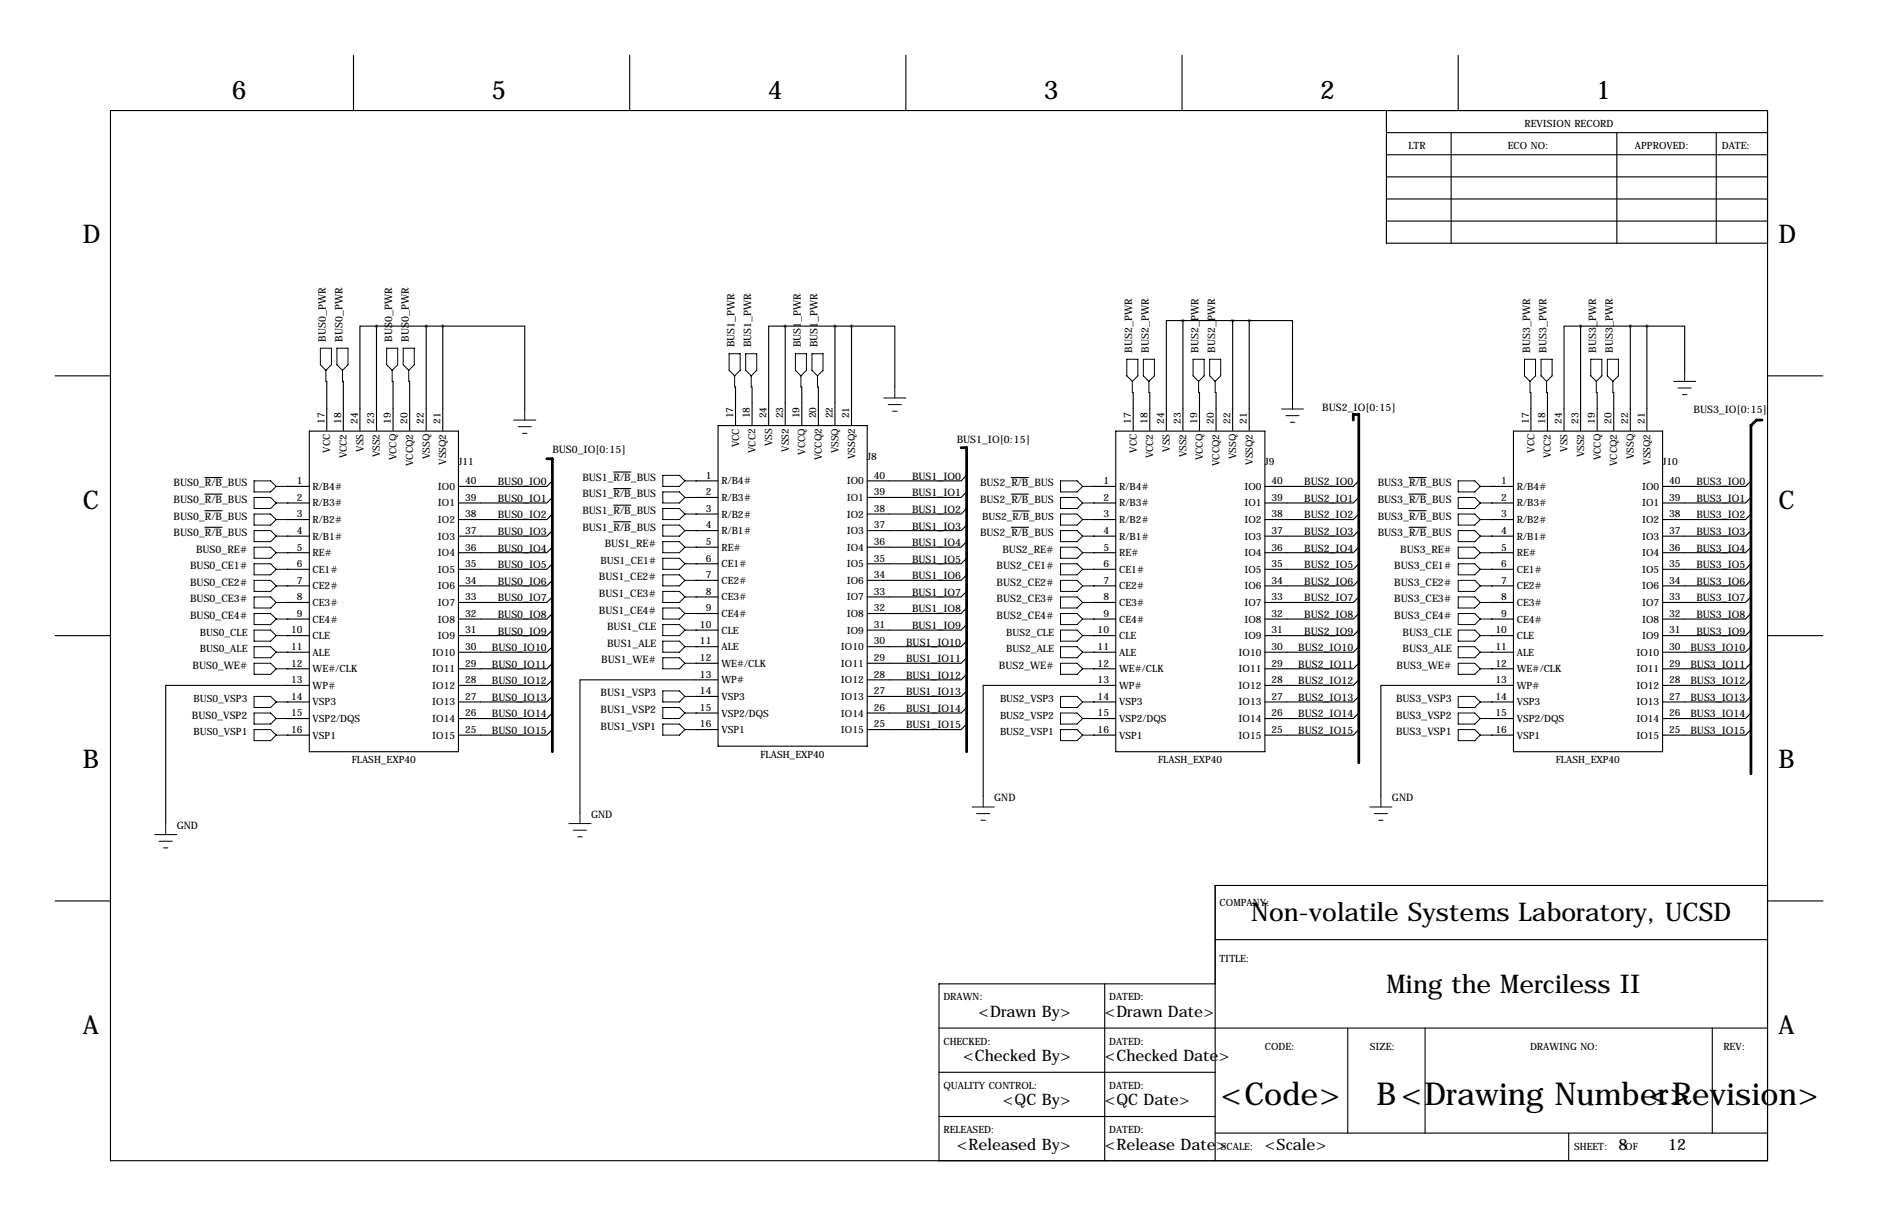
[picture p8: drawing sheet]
<svg xmlns="http://www.w3.org/2000/svg" width="432mm" height="279mm" viewBox="0 0 432 279" stroke-linecap="round" stroke-linejoin="round" font-family="sans-serif">
<g fill="none" stroke="#000" stroke-width=".25">
<path d="M81.3 12.7v12.7M144.8 12.7v12.7M208.3 12.7v12.7M271.8 12.7v12.7M335.3 12.7v12.7M25.4 25.4h381v241.3h-381zM318.8 30.5h87.6M318.8 35.6h87.6M318.8 25.4v30.5h87.6M333.7 30.5v25.4M371.8 30.5v25.4M394.6 30.5v25.4"/>
<path d="M318.8 45.7h87.6M318.8 50.8h87.6M318.8 40.6h87.6M86.6 74.9h-3.8v24M86.6 74.9v24M86.6 74.9h15.2M98 74.9v24M101.8 74.9v24M101.8 74.9h18.8v19.1M180.5 74.9h-3.8v22.7M180.5 74.9v22.7M180.5 74.9h15.3"/>
<path d="M192 74.9v22.7M195.8 74.9v22.7M195.8 74.9h9.9v14M272 73.7h-3.8v25.2M272 73.7v25.2M272 73.7h15.2M283.4 73.7v25.2M287.2 73.7v25.2M287.2 73.7h10v17.7M363.4 74.9h-3.8v24M363.4 74.9v24M363.4 74.9h15.3"/>
<path d="M374.9 74.9v24M378.7 74.9v24M378.7 74.9h8.6v10.2M12.7 86.4h12.7M71.1 99.1h34.3v73.6h-34.3zM74.9 87.6h.2v11.3M78.7 87.6h.2v11.3M90.2 87.6h.2v11.3M94 87.6h.2v11.3M165.1 97.8h34.3v73.6h-34.3zM168.9 88.9h.2v8.7M172.7 88.9h.2v8.7"/>
<path d="M184.1 88.9h.3v8.7M188 88.9h.2v8.7M256.5 99.1h34.3v73.6h-34.3zM260.3 90.2h.3v8.7M264.2 90.2h.2v8.7M275.6 90.2h.2v8.7M279.4 90.2h.2v8.7M348 99.1h34.3v73.6h-34.3zM351.8 90.2h.2v8.7M355.6 90.2h.2v8.7M367 90.2h.2v8.7M370.8 90.2h.2v8.7"/>
<path d="M406.4 86.4h12.7M47.1 109.7h4M47.1 113.5h4M47.1 117.3h4M66 111.8h.1M66 115.6h.1M66 119.4h.1M66 111.8h5.1M66 115.6h5.1M66 119.4h5.1M127 110.5l-1.3 1.3h-20.3M127 114.3l-1.3 1.3h-20.3"/>
<path d="M127 118.1l-1.3 1.3h-20.3M141.1 108.5h3.9M141.1 112.3h3.9M141.1 116.1h3.9M141.1 119.9h3.9M160 110.5h.1M160 114.3h.1M160 118.1h.1M160 110.5h5.1M160 114.3h5.1M160 118.1h5.1M222.2 109.2l-1.2 1.3h-21.6"/>
<path d="M222.2 113l-1.2 1.3h-21.6M222.2 116.8l-1.2 1.3h-21.6M232.5 109.7h4M232.5 113.5h4M232.8 117.4h3.8M251.5 111.8h.1M251.5 115.6h.1M251.5 119.4h.1M251.5 111.8h5M251.5 115.6h5M251.5 119.4h5M312.4 110.5l-1.3 1.3h-20.3"/>
<path d="M312.4 114.3l-1.3 1.3h-20.3M312.4 118.1l-1.3 1.3h-20.3M324 109.7h3.9M324 113.5h3.9M324 117.3h3.9M342.9 111.8h.1M342.9 115.6h.1M342.9 119.4h.1M342.9 111.8h5.1M342.9 115.6h5.1M342.9 119.4h5.1M402.6 110.5l-1.3 1.3h-19"/>
<path d="M402.6 114.3l-1.3 1.3h-19M402.6 118.1l-1.3 1.3h-19M47.1 121.2h4M66 123.2h.1M66 127h.1M66 130.8h.1M66 134.6h.1M66 138.4h.1M66 123.2h5.1M66 127h5.1M66 130.8h5.1M66 134.6h5.1"/>
<path d="M66 138.4h5.1M127 121.9l-1.3 1.3h-20.3M127 125.7l-1.3 1.3h-20.3M127 129.5l-1.3 1.3h-20.3M127 133.3l-1.3 1.3h-20.3M127 137.2l-1.3 1.2h-20.3M160 121.9h.1M160 125.7h.1M160 129.5h.1M160 133.3h.1M160 137.2h.1M160 121.9h5.1"/>
<path d="M160 125.7h5.1M160 129.5h5.1M160 133.3h5.1M160 137.2h5.1M222.2 120.7l-1.2 1.2h-21.6M222.2 124.5l-1.2 1.2h-21.6M222.2 128.3l-1.2 1.2h-21.6M222.2 132.1l-1.2 1.2h-21.6M222.2 135.9l-1.2 1.3h-21.6M222.2 139.7l-1.2 1.3h-21.6M232.5 121.2h4M251.5 123.2h.1"/>
<path d="M251.5 127h.1M251.5 130.8h.1M251.5 134.6h.1M251.5 138.4h.1M251.5 123.2h5M251.5 127h5M251.5 130.8h5M251.5 134.6h5M251.5 138.4h5M312.4 121.9l-1.3 1.3h-20.3M312.4 125.7l-1.3 1.3h-20.3M312.4 129.5l-1.3 1.3h-20.3"/>
<path d="M312.4 133.3l-1.3 1.3h-20.3M312.4 137.2l-1.3 1.2h-20.3M324 121.2h3.9M342.9 123.2h.1M342.9 127h.1M342.9 130.8h.1M342.9 134.6h.1M342.9 138.4h.1M342.9 123.2h5.1M342.9 127h5.1M342.9 130.8h5.1M342.9 134.6h5.1"/>
<path d="M342.9 138.4h5.1M402.6 121.9l-1.3 1.3h-19M402.6 125.7l-1.3 1.3h-19M402.6 129.5l-1.3 1.3h-19M402.6 133.3l-1.3 1.3h-19M402.6 137.2l-1.3 1.2h-19M12.7 146h12.7M66 142.2h.1M66 146h.1M66 149.9h.1M66 153.7h.1M66 146h5.1"/>
<path d="M66 142.2h5.1M66 149.9h5.1M66 153.7h5.1M71.1 157.5h-33v31.7M127 141l-1.3 1.2h-20.3M127 144.8l-1.3 1.2h-20.3M127 148.6l-1.3 1.3h-20.3M127 152.4l-1.3 1.3h-20.3M127 156.2l-1.3 1.3h-20.3M160 141h.1M160 144.8h.1M160 148.6h.1"/>
<path d="M160 152.4h.1M160 141h5.1M160 144.8h5.1M160 148.6h5.1M160 152.4h5.1M165.1 156.2h-31.8v30.5M222.2 143.5l-1.2 1.3h-21.6M222.2 147.3l-1.2 1.3h-21.6M222.2 151.1l-1.2 1.3h-21.6M222.2 154.9l-1.2 1.3h-21.6M222.2 158.8l-1.2 1.2h-21.6M251.5 142.2h.1"/>
<path d="M251.5 146h.1M251.5 149.9h.1M251.5 153.7h.1M251.5 146h5M251.5 142.2h5M251.5 149.9h5M251.5 153.7h5M256.5 157.5h-30.4v25.4M312.4 141l-1.3 1.2h-20.3M312.4 144.8l-1.3 1.2h-20.3M312.4 148.6l-1.3 1.3h-20.3M312.4 152.4l-1.3 1.3h-20.3"/>
<path d="M312.4 156.2l-1.3 1.3h-20.3M342.9 142.2h.1M342.9 146h.1M342.9 149.9h.1M342.9 153.7h.1M342.9 146h5.1M342.9 142.2h5.1M342.9 149.9h5.1M342.9 153.7h5.1M348 157.5h-30.5v25.4M402.6 141l-1.3 1.2h-19M402.6 144.8l-1.3 1.2h-19"/>
<path d="M402.6 148.6l-1.3 1.3h-19M402.6 152.4l-1.3 1.3h-19M402.6 156.2l-1.3 1.3h-19M406.4 146h12.7M66 161.3h.1M66 165.1h.1M66 168.9h.1M66 161.3h5.1M66 165.1h5.1M66 168.9h5.1M127 160l-1.3 1.3h-20.3M127 163.8l-1.3 1.3h-20.3"/>
<path d="M127 167.6l-1.3 1.3h-20.3M160 160h.1M160 163.8h.1M160 167.6h.1M160 160h5.1M160 163.8h5.1M160 167.6h5.1M222.2 162.6l-1.2 1.2h-21.6M222.2 166.4l-1.2 1.2h-21.6M251.5 161.3h.1M251.5 165.1h.1M251.5 168.9h.1"/>
<path d="M251.5 161.3h5M251.5 165.1h5M251.5 168.9h5M312.4 160l-1.3 1.3h-20.3M312.4 163.8l-1.3 1.3h-20.3M312.4 167.6l-1.3 1.3h-20.3M342.9 161.3h.1M342.9 165.1h.1M342.9 168.9h.1M342.9 161.3h5.1M342.9 165.1h5.1M342.9 168.9h5.1"/>
<path d="M402.6 160l-1.3 1.3h-19M402.6 163.8l-1.3 1.3h-19M402.6 167.6l-1.3 1.3h-19M12.7 207h12.7M279.4 215.9h127M406.4 203.5h-127v63.2M406.5 207h12.7M215.9 236.2h190.5M254 226.1v40.6M279.4 226.1h-63.5v40.6M309.9 236.2v24.1M327.7 236.2v24.1"/>
<path d="M393.7 236.2v24.1M215.9 246.4h63.5M215.9 256.5h63.5M279.4 260.3h127M360.7 260.3v6.4"/>
</g>
<g fill="none" stroke="#000" stroke-width=".23">
<path d="M73.7 80h2.5v3.8l-1.3 1.3-1.2-1.3zM74.9 85.1v2.5M77.5 80h2.5v3.8l-1.3 1.3-1.2-1.3zM78.7 85.1v2.5M88.9 80h2.5v3.8l-1.2 1.3-1.3-1.3zM90.2 85.1v2.5M92.7 80h2.5v3.8l-1.2 1.3-1.3-1.3zM94 85.1v2.5M118.1 96.5h5.1M119.1 98h3.1M120.1 99.6h1.1M120.6 94v2.5"/>
<path d="M167.6 81.3h2.6v3.8l-1.3 1.3-1.3-1.3zM168.9 86.4v2.5M171.4 81.3h2.6v3.8l-1.3 1.3-1.3-1.3zM172.7 86.4v2.5M182.9 81.3h2.5v3.8l-1.3 1.3-1.2-1.3zM184.1 86.4v2.5M186.7 81.3h2.5v3.8l-1.2 1.3-1.3-1.3zM188 86.4v2.5M203.2 91.4h5.1M204.2 93h3.1M205.2 94.5h1M205.7 88.9v2.5"/>
<path d="M259.1 82.5h2.5v3.9l-1.3 1.2-1.2-1.2zM260.3 87.6v2.6M262.9 82.5h2.5v3.9l-1.2 1.2-1.3-1.2zM264.2 87.6v2.6M274.3 82.5h2.6v3.9l-1.3 1.2-1.3-1.2zM275.6 87.6v2.6M278.1 82.5h2.6v3.9l-1.3 1.2-1.3-1.2zM279.4 87.6v2.6M294.6 94h5.1M295.7 95.5h3M296.7 97h1M297.2 91.4v2.6"/>
<path d="M350.5 82.5h2.6v3.9l-1.3 1.2-1.3-1.2zM351.8 87.6v2.6M354.3 82.5h2.6v3.9l-1.3 1.2-1.3-1.2zM355.6 87.6v2.6M365.8 82.5h2.5v3.9l-1.3 1.2-1.2-1.2zM367 87.6v2.6M369.6 82.5h2.5v3.9l-1.3 1.2-1.2-1.2zM370.8 87.6v2.6M384.8 87.6h5.1M385.8 89.2h3.1M386.8 90.7h1.1M387.3 85.1v2.5"/>
<path d="M58.4 110.5h3.8l1.3 1.3-1.3 1.2h-3.8zM58.4 114.3h3.8l1.3 1.3-1.3 1.2h-3.8zM58.4 118.1h3.8l1.3 1.3-1.3 1.3h-3.8zM63.5 111.8h2.5M63.5 115.6h2.5M63.5 119.4h2.5M152.4 109.2h3.8l1.3 1.3-1.3 1.3h-3.8zM152.4 113h3.8l1.3 1.3-1.3 1.3h-3.8zM152.4 116.8h3.8l1.3 1.3-1.3 1.3h-3.8zM157.5 110.5h2.5M157.5 114.3h2.5M157.5 118.1h2.5"/>
<path d="M243.8 110.5h3.8l1.3 1.3-1.3 1.2h-3.8zM243.8 114.3h3.8l1.3 1.3-1.3 1.2h-3.8zM243.8 118.1h3.8l1.3 1.3-1.3 1.3h-3.8zM248.9 111.8h2.6M248.9 115.6h2.6M248.9 119.4h2.6M335.3 110.5h3.8l1.3 1.3-1.3 1.2h-3.8zM335.3 114.3h3.8l1.3 1.3-1.3 1.2h-3.8zM335.3 118.1h3.8l1.3 1.3-1.3 1.3h-3.8zM340.4 111.8h2.5M340.4 115.6h2.5M340.4 119.4h2.5"/>
<path d="M58.4 121.9h3.8l1.3 1.3-1.3 1.3h-3.8zM58.4 125.7h3.8l1.3 1.3-1.3 1.3h-3.8zM58.4 129.5h3.8l1.3 1.3-1.3 1.3h-3.8zM58.4 133.3h3.8l1.3 1.3-1.3 1.3h-3.8zM58.4 137.2h3.8l1.3 1.2-1.3 1.3h-3.8zM63.5 123.2h2.5M63.5 127h2.5M63.5 130.8h2.5M63.5 134.6h2.5M63.5 138.4h2.5M152.4 120.7h3.8l1.3 1.2-1.3 1.3h-3.8zM152.4 124.5h3.8l1.3 1.2-1.3 1.3h-3.8z"/>
<path d="M152.4 128.3h3.8l1.3 1.2-1.3 1.3h-3.8zM152.4 132.1h3.8l1.3 1.2-1.3 1.3h-3.8zM152.4 135.9h3.8l1.3 1.3-1.3 1.2h-3.8zM152.4 139.7h3.8l1.3 1.3-1.3 1.2h-3.8zM157.5 121.9h2.5M157.5 125.7h2.5M157.5 129.5h2.5M157.5 133.3h2.5M157.5 137.2h2.5M243.8 121.9h3.8l1.3 1.3-1.3 1.3h-3.8zM243.8 125.7h3.8l1.3 1.3-1.3 1.3h-3.8zM243.8 129.5h3.8l1.3 1.3-1.3 1.3h-3.8z"/>
<path d="M243.8 133.3h3.8l1.3 1.3-1.3 1.3h-3.8zM243.8 137.2h3.8l1.3 1.2-1.3 1.3h-3.8zM248.9 123.2h2.6M248.9 127h2.6M248.9 130.8h2.6M248.9 134.6h2.6M248.9 138.4h2.6M335.3 121.9h3.8l1.3 1.3-1.3 1.3h-3.8zM335.3 125.7h3.8l1.3 1.3-1.3 1.3h-3.8zM335.3 129.5h3.8l1.3 1.3-1.3 1.3h-3.8zM335.3 133.3h3.8l1.3 1.3-1.3 1.3h-3.8zM335.3 137.2h3.8l1.3 1.2-1.3 1.3h-3.8z"/>
<path d="M340.4 123.2h2.5M340.4 127h2.5M340.4 130.8h2.5M340.4 134.6h2.5M340.4 138.4h2.5M58.4 141h3.8l1.3 1.2-1.3 1.3h-3.8zM58.4 144.8h3.8l1.3 1.2-1.3 1.3h-3.8zM58.4 148.6h3.8l1.3 1.3-1.3 1.2h-3.8zM58.4 152.4h3.8l1.3 1.3-1.3 1.2h-3.8zM63.5 142.2h2.5M63.5 146h2.5M63.5 149.9h2.5"/>
<path d="M63.5 153.7h2.5M152.4 143.5h3.8l1.3 1.3-1.3 1.2h-3.8zM152.4 147.3h3.8l1.3 1.3-1.3 1.3h-3.8zM152.4 151.1h3.8l1.3 1.3-1.3 1.3h-3.8zM152.4 158.8h3.8l1.3 1.2-1.3 1.3h-3.8zM157.5 141h2.5M157.5 144.8h2.5M157.5 148.6h2.5M157.5 152.4h2.5M243.8 141h3.8l1.3 1.2-1.3 1.3h-3.8zM243.8 144.8h3.8l1.3 1.2-1.3 1.3h-3.8zM243.8 148.6h3.8l1.3 1.3-1.3 1.2h-3.8z"/>
<path d="M243.8 152.4h3.8l1.3 1.3-1.3 1.2h-3.8zM248.9 142.2h2.6M248.9 146h2.6M248.9 149.9h2.6M248.9 153.7h2.6M335.3 141h3.8l1.3 1.2-1.3 1.3h-3.8zM335.3 144.8h3.8l1.3 1.2-1.3 1.3h-3.8zM335.3 148.6h3.8l1.3 1.3-1.3 1.2h-3.8zM335.3 152.4h3.8l1.3 1.3-1.3 1.2h-3.8zM340.4 142.2h2.5M340.4 146h2.5M340.4 149.9h2.5"/>
<path d="M340.4 153.7h2.5M58.4 160h3.8l1.3 1.3-1.3 1.3h-3.8zM58.4 163.8h3.8l1.3 1.3-1.3 1.3h-3.8zM58.4 167.6h3.8l1.3 1.3-1.3 1.3h-3.8zM63.5 161.3h2.5M63.5 165.1h2.5M63.5 168.9h2.5M152.4 162.6h3.8l1.3 1.2-1.3 1.3h-3.8zM152.4 166.4h3.8l1.3 1.2-1.3 1.3h-3.8zM157.5 160h2.5M157.5 163.8h2.5M157.5 167.6h2.5"/>
<path d="M243.8 160h3.8l1.3 1.3-1.3 1.3h-3.8zM243.8 163.8h3.8l1.3 1.3-1.3 1.3h-3.8zM243.8 167.6h3.8l1.3 1.3-1.3 1.3h-3.8zM248.9 161.3h2.6M248.9 165.1h2.6M248.9 168.9h2.6M335.3 160h3.8l1.3 1.3-1.3 1.3h-3.8zM335.3 163.8h3.8l1.3 1.3-1.3 1.3h-3.8zM335.3 167.6h3.8l1.3 1.3-1.3 1.3h-3.8zM340.4 161.3h2.5M340.4 165.1h2.5M340.4 168.9h2.5"/>
<path d="M35.6 191.8h5M36.6 193.3h3M37.6 194.8h1M38.1 189.2v2.6M130.8 189.2h5.1M131.8 190.8h3.1M132.8 192.3h1.1M133.3 186.7v2.5M223.5 185.4h5.1M224.5 186.9h3.1M225.6 188.5h1M226.1 182.9v2.5"/>
<path d="M315 185.4h5M316 186.9h3M317 188.5h1M317.5 182.9v2.5"/>
</g>
<path d="M86.5 74.9a.05 .05 0 0 0 .1 0 .05 .05 0 0 0-.1 0zM180.5 74.9a.05 .05 0 0 0 .1 0 .05 .05 0 0 0-.1 0zM374.8 74.9a.05 .05 0 0 0 .1 0 .05 .05 0 0 0-.1 0zM378.6 74.9a.05 .05 0 0 0 .1 0 .05 .05 0 0 0-.1 0z" fill="#000" stroke="#000" stroke-width=".63"/>
<path d="M311.1 96.5v-1.3h1.3v80.1M405.1 96.5h-1.2l-1.3 1.3v80M125.7 105.4h1.3v67.3M221 102.9h1.2v69.8" fill="none" stroke="#000" stroke-width=".63"/>
<g font-size="7.3">
<text x="280.7" y="254">&lt;Code&gt;</text>
<text x="316.5" y="254">B&lt;Drawing Number&gt;</text>
<text x="379" y="254">&lt;Revision&gt;</text>
</g>
<g font-size="5.9">
<text x="53.3" y="22.9">6</text>
<text x="113" y="22.9">5</text>
<text x="176.5" y="22.9">4</text>
<text x="240" y="22.9">3</text>
<text x="303.5" y="22.9">2</text>
<text x="367" y="22.9">1</text>
<text x="19" y="55.9">D</text>
<text x="408.9" y="55.9">D</text>
<text x="19" y="116.8">C</text>
<text x="408.9" y="116.8">C</text>
<text x="19" y="176.5">B</text>
<text x="408.9" y="176.5">B</text>
<text x="287.7" y="211.6">Non-volatile Systems Laboratory, UCSD</text>
<text x="318.8" y="228.1">Ming the Merciless II</text>
<text x="19" y="237.5">A</text>
<text x="408.9" y="237.5">A</text>
</g>
<g font-size="3.6">
<text x="225" y="233.7">&lt;Drawn By&gt;</text>
<text x="254" y="233.7">&lt;Drawn Date&gt;</text>
<text x="221.4" y="243.8">&lt;Checked By&gt;</text>
<text x="254" y="243.8">&lt;Checked Date&gt;</text>
<text x="230.6" y="254">&lt;QC By&gt;</text>
<text x="254" y="254">&lt;QC Date&gt;</text>
<text x="220" y="264.2">&lt;Released By&gt;</text>
<text x="254" y="264.2">&lt;Release Date&gt;</text>
<text x="290.8" y="264.2">&lt;Scale&gt;</text>
<text x="372.1" y="264.2">8</text>
<text x="383.5" y="264.2">12</text>
</g>
<g font-size="2.4">
<text x="74.9" y="78.5" transform="rotate(-90 74.9 78.5)">BUS0_PWR</text>
<text x="78.7" y="78.5" transform="rotate(-90 78.7 78.5)">BUS0_PWR</text>
<text x="90.2" y="78.5" transform="rotate(-90 90.2 78.5)">BUS0_PWR</text>
<text x="94" y="78.5" transform="rotate(-90 94 78.5)">BUS0_PWR</text>
<text x="168.9" y="79.8" transform="rotate(-90 168.9 79.8)">BUS1_PWR</text>
<text x="172.7" y="79.8" transform="rotate(-90 172.7 79.8)">BUS1_PWR</text>
<text x="184.1" y="79.8" transform="rotate(-90 184.1 79.8)">BUS1_PWR</text>
<text x="188" y="79.8" transform="rotate(-90 188 79.8)">BUS1_PWR</text>
<text x="260.3" y="81" transform="rotate(-90 260.3 81)">BUS2_PWR</text>
<text x="264.2" y="81" transform="rotate(-90 264.2 81)">BUS2_PWR</text>
<text x="275.6" y="81" transform="rotate(-90 275.6 81)">BUS2_PWR</text>
<text x="279.4" y="81" transform="rotate(-90 279.4 81)">BUS2_PWR</text>
<text x="351.8" y="81" transform="rotate(-90 351.8 81)">BUS3_PWR</text>
<text x="355.6" y="81" transform="rotate(-90 355.6 81)">BUS3_PWR</text>
<text x="367" y="81" transform="rotate(-90 367 81)">BUS3_PWR</text>
<text x="370.8" y="81" transform="rotate(-90 370.8 81)">BUS3_PWR</text>
<text x="304" y="94.5">BUS2_IO[0:15]</text>
<text x="389.4" y="95">BUS3_IO[0:15]</text>
<text x="220" y="101.9">BUS1_IO[0:15]</text>
<text x="127" y="104.1">BUS0_IO[0:15]</text>
<text x="39.9" y="111.8">BUS0_R/B_BUS</text>
<text x="114.5" y="111.5">BUS0_IO0</text>
<text x="133.9" y="110.5">BUS1_R/B_BUS</text>
<text x="209.7" y="110.2">BUS1_IO0</text>
<text x="225.3" y="111.8">BUS2_R/B_BUS</text>
<text x="299.9" y="111.5">BUS2_IO0</text>
<text x="316.8" y="111.8">BUS3_R/B_BUS</text>
<text x="390" y="111.5">BUS3_IO0</text>
<text x="39.9" y="115.6">BUS0_R/B_BUS</text>
<text x="39.9" y="119.4">BUS0_R/B_BUS</text>
<text x="114.5" y="115.3">BUS0_IO1</text>
<text x="114.5" y="119.1">BUS0_IO2</text>
<text x="133.9" y="114.3">BUS1_R/B_BUS</text>
<text x="133.9" y="118.1">BUS1_R/B_BUS</text>
<text x="209.7" y="114">BUS1_IO1</text>
<text x="209.7" y="117.9">BUS1_IO2</text>
<text x="225.3" y="115.6">BUS2_R/B_BUS</text>
<text x="299.9" y="115.3">BUS2_IO1</text>
<text x="299.9" y="119.1">BUS2_IO2</text>
<text x="316.8" y="115.6">BUS3_R/B_BUS</text>
<text x="316.8" y="119.4">BUS3_R/B_BUS</text>
<text x="390" y="115.3">BUS3_IO1</text>
<text x="390" y="119.1">BUS3_IO2</text>
<text x="39.9" y="123.2">BUS0_R/B_BUS</text>
<text x="114.5" y="122.9">BUS0_IO3</text>
<text x="133.9" y="121.9">BUS1_R/B_BUS</text>
<text x="139.1" y="125.7">BUS1_RE#</text>
<text x="209.7" y="121.7">BUS1_IO3</text>
<text x="209.7" y="125.5">BUS1_IO4</text>
<text x="225.3" y="123.2">BUS2_R/B_BUS</text>
<text x="299.9" y="122.9">BUS2_IO3</text>
<text x="316.8" y="123.2">BUS3_R/B_BUS</text>
<text x="390" y="122.9">BUS3_IO3</text>
<text x="43.7" y="130.8">BUS0_CE1#</text>
<text x="45.1" y="127">BUS0_RE#</text>
<text x="114.5" y="126.7">BUS0_IO4</text>
<text x="114.5" y="130.6">BUS0_IO5</text>
<text x="209.7" y="129.3">BUS1_IO5</text>
<text x="229.1" y="130.8">BUS2_CE1#</text>
<text x="230.5" y="127">BUS2_RE#</text>
<text x="299.9" y="126.7">BUS2_IO4</text>
<text x="299.9" y="130.6">BUS2_IO5</text>
<text x="320.6" y="130.8">BUS3_CE1#</text>
<text x="321.9" y="127">BUS3_RE#</text>
<text x="390" y="126.7">BUS3_IO4</text>
<text x="390" y="130.6">BUS3_IO5</text>
<text x="43.7" y="134.6">BUS0_CE2#</text>
<text x="114.5" y="134.4">BUS0_IO6</text>
<text x="137.7" y="133.3">BUS1_CE2#</text>
<text x="137.7" y="137.2">BUS1_CE3#</text>
<text x="209.7" y="133.1">BUS1_IO6</text>
<text x="209.7" y="136.9">BUS1_IO7</text>
<text x="229.1" y="134.6">BUS2_CE2#</text>
<text x="299.9" y="134.4">BUS2_IO6</text>
<text x="320.6" y="134.6">BUS3_CE2#</text>
<text x="390" y="134.4">BUS3_IO6</text>
<text x="43.7" y="138.4">BUS0_CE3#</text>
<text x="43.7" y="142.2">BUS0_CE4#</text>
<text x="114.5" y="138.2">BUS0_IO7</text>
<text x="114.5" y="142">BUS0_IO8</text>
<text x="137.7" y="141">BUS1_CE4#</text>
<text x="209.7" y="140.7">BUS1_IO8</text>
<text x="229.1" y="138.4">BUS2_CE3#</text>
<text x="229.1" y="142.2">BUS2_CE4#</text>
<text x="299.9" y="138.2">BUS2_IO7</text>
<text x="299.9" y="142">BUS2_IO8</text>
<text x="320.6" y="138.4">BUS3_CE3#</text>
<text x="320.6" y="142.2">BUS3_CE4#</text>
<text x="390" y="138.2">BUS3_IO7</text>
<text x="390" y="142">BUS3_IO8</text>
<text x="113.1" y="149.6">BUS0_IO10</text>
<text x="114.5" y="145.8">BUS0_IO9</text>
<text x="139.6" y="144.8">BUS1_CLE</text>
<text x="139.6" y="148.6">BUS1_ALE</text>
<text x="208.3" y="148.3">BUS1_IO10</text>
<text x="209.7" y="144.5">BUS1_IO9</text>
<text x="298.5" y="149.6">BUS2_IO10</text>
<text x="299.9" y="145.8">BUS2_IO9</text>
<text x="322.5" y="146">BUS3_CLE</text>
<text x="322.5" y="149.9">BUS3_ALE</text>
<text x="388.7" y="149.6">BUS3_IO10</text>
<text x="390" y="145.8">BUS3_IO9</text>
<text x="44.3" y="153.7">BUS0_WE#</text>
<text x="113.1" y="153.4">BUS0_IO11</text>
<text x="138.2" y="152.4">BUS1_WE#</text>
<text x="208.3" y="152.1">BUS1_IO11</text>
<text x="208.3" y="156">BUS1_IO12</text>
<text x="229.7" y="153.7">BUS2_WE#</text>
<text x="298.5" y="153.4">BUS2_IO11</text>
<text x="321.1" y="153.7">BUS3_WE#</text>
<text x="388.7" y="153.4">BUS3_IO11</text>
<text x="113.1" y="157.2">BUS0_IO12</text>
<text x="113.1" y="161">BUS0_IO13</text>
<text x="138.1" y="160">BUS1_VSP3</text>
<text x="208.3" y="159.8">BUS1_IO13</text>
<text x="298.5" y="157.2">BUS2_IO12</text>
<text x="298.5" y="161">BUS2_IO13</text>
<text x="321" y="161.3">BUS3_VSP3</text>
<text x="388.7" y="157.2">BUS3_IO12</text>
<text x="388.7" y="161">BUS3_IO13</text>
<text x="44.1" y="165.1">BUS0_VSP2</text>
<text x="113.1" y="164.8">BUS0_IO14</text>
<text x="138.1" y="163.8">BUS1_VSP2</text>
<text x="138.1" y="167.6">BUS1_VSP1</text>
<text x="208.3" y="163.6">BUS1_IO14</text>
<text x="208.3" y="167.4">BUS1_IO15</text>
<text x="298.5" y="164.8">BUS2_IO14</text>
<text x="321" y="165.1">BUS3_VSP2</text>
<text x="388.7" y="164.8">BUS3_IO14</text>
<text x="113.1" y="168.7">BUS0_IO15</text>
<text x="298.5" y="168.7">BUS2_IO15</text>
<text x="321" y="168.9">BUS3_VSP1</text>
<text x="388.7" y="168.7">BUS3_IO15</text>
<text x="228.6" y="184.1">GND</text>
<text x="320" y="184.1">GND</text>
<text x="40.6" y="190.5">GND</text>
<text x="135.9" y="188">GND</text>
</g>
<g font-size="2.3">
<text x="350.5" y="29.2">REVISION RECORD</text>
<text x="323.8" y="34.3">LTR</text>
<text x="346.7" y="34.3">ECO NO:</text>
<text x="375.9" y="34.3">APPROVED:</text>
<text x="395.9" y="34.3">DATE:</text>
<text x="74.6" y="97.4" transform="rotate(-90 74.6 97.4)">17</text>
<text x="78.4" y="97.4" transform="rotate(-90 78.4 97.4)">18</text>
<text x="82.2" y="97.4" transform="rotate(-90 82.2 97.4)">24</text>
<text x="86.1" y="97.4" transform="rotate(-90 86.1 97.4)">23</text>
<text x="89.9" y="97.4" transform="rotate(-90 89.9 97.4)">19</text>
<text x="93.7" y="97.4" transform="rotate(-90 93.7 97.4)">20</text>
<text x="97.5" y="97.4" transform="rotate(-90 97.5 97.4)">22</text>
<text x="101.3" y="97.4" transform="rotate(-90 101.3 97.4)">21</text>
<text x="168.6" y="96.1" transform="rotate(-90 168.6 96.1)">17</text>
<text x="172.4" y="96.1" transform="rotate(-90 172.4 96.1)">18</text>
<text x="176.2" y="96.1" transform="rotate(-90 176.2 96.1)">24</text>
<text x="180" y="96.1" transform="rotate(-90 180 96.1)">23</text>
<text x="183.8" y="96.1" transform="rotate(-90 183.8 96.1)">19</text>
<text x="187.7" y="96.1" transform="rotate(-90 187.7 96.1)">20</text>
<text x="191.5" y="96.1" transform="rotate(-90 191.5 96.1)">22</text>
<text x="195.3" y="96.1" transform="rotate(-90 195.3 96.1)">21</text>
<text x="260" y="97.4" transform="rotate(-90 260 97.4)">17</text>
<text x="263.9" y="97.4" transform="rotate(-90 263.9 97.4)">18</text>
<text x="267.7" y="97.4" transform="rotate(-90 267.7 97.4)">24</text>
<text x="271.5" y="97.4" transform="rotate(-90 271.5 97.4)">23</text>
<text x="275.3" y="97.4" transform="rotate(-90 275.3 97.4)">19</text>
<text x="279.1" y="97.4" transform="rotate(-90 279.1 97.4)">20</text>
<text x="282.9" y="97.4" transform="rotate(-90 282.9 97.4)">22</text>
<text x="286.7" y="97.4" transform="rotate(-90 286.7 97.4)">21</text>
<text x="351.5" y="97.4" transform="rotate(-90 351.5 97.4)">17</text>
<text x="355.3" y="97.4" transform="rotate(-90 355.3 97.4)">18</text>
<text x="359.1" y="97.4" transform="rotate(-90 359.1 97.4)">24</text>
<text x="362.9" y="97.4" transform="rotate(-90 362.9 97.4)">23</text>
<text x="366.7" y="97.4" transform="rotate(-90 366.7 97.4)">19</text>
<text x="370.5" y="97.4" transform="rotate(-90 370.5 97.4)">20</text>
<text x="374.3" y="97.4" transform="rotate(-90 374.3 97.4)">22</text>
<text x="378.2" y="97.4" transform="rotate(-90 378.2 97.4)">21</text>
<text x="75.9" y="104" transform="rotate(-90 75.9 104)">VCC</text>
<text x="79.7" y="105.3" transform="rotate(-90 79.7 105.3)">VCC2</text>
<text x="83.6" y="103.8" transform="rotate(-90 83.6 103.8)">VSS</text>
<text x="87.4" y="105.1" transform="rotate(-90 87.4 105.1)">VSS2</text>
<text x="91.2" y="105.7" transform="rotate(-90 91.2 105.7)">VCCQ</text>
<text x="95" y="107" transform="rotate(-90 95 107)">VCCQ2</text>
<text x="98.8" y="105.5" transform="rotate(-90 98.8 105.5)">VSSQ</text>
<text x="102.6" y="106.8" transform="rotate(-90 102.6 106.8)">VSSQ2</text>
<text x="105.4" y="106.9">J11</text>
<text x="169.9" y="102.7" transform="rotate(-90 169.9 102.7)">VCC</text>
<text x="173.7" y="104.1" transform="rotate(-90 173.7 104.1)">VCC2</text>
<text x="177.5" y="102.5" transform="rotate(-90 177.5 102.5)">VSS</text>
<text x="181.3" y="103.8" transform="rotate(-90 181.3 103.8)">VSS2</text>
<text x="185.2" y="104.5" transform="rotate(-90 185.2 104.5)">VCCQ</text>
<text x="189" y="105.8" transform="rotate(-90 189 105.8)">VCCQ2</text>
<text x="192.8" y="104.2" transform="rotate(-90 192.8 104.2)">VSSQ</text>
<text x="196.6" y="105.5" transform="rotate(-90 196.6 105.5)">VSSQ2</text>
<text x="199.4" y="105.7">J8</text>
<text x="261.4" y="104" transform="rotate(-90 261.4 104)">VCC</text>
<text x="265.2" y="105.3" transform="rotate(-90 265.2 105.3)">VCC2</text>
<text x="269" y="103.8" transform="rotate(-90 269 103.8)">VSS</text>
<text x="272.8" y="105.1" transform="rotate(-90 272.8 105.1)">VSS2</text>
<text x="276.6" y="105.7" transform="rotate(-90 276.6 105.7)">VCCQ</text>
<text x="280.4" y="107" transform="rotate(-90 280.4 107)">VCCQ2</text>
<text x="284.2" y="105.5" transform="rotate(-90 284.2 105.5)">VSSQ</text>
<text x="288" y="106.8" transform="rotate(-90 288 106.8)">VSSQ2</text>
<text x="290.8" y="106.9">J9</text>
<text x="352.8" y="104" transform="rotate(-90 352.8 104)">VCC</text>
<text x="356.6" y="105.3" transform="rotate(-90 356.6 105.3)">VCC2</text>
<text x="360.4" y="103.8" transform="rotate(-90 360.4 103.8)">VSS</text>
<text x="364.2" y="105.1" transform="rotate(-90 364.2 105.1)">VSS2</text>
<text x="368" y="105.7" transform="rotate(-90 368 105.7)">VCCQ</text>
<text x="371.8" y="107" transform="rotate(-90 371.8 107)">VCCQ2</text>
<text x="375.7" y="105.5" transform="rotate(-90 375.7 105.5)">VSSQ</text>
<text x="379.5" y="106.8" transform="rotate(-90 379.5 106.8)">VSSQ2</text>
<text x="382.3" y="106.9">J10</text>
<text x="68.3" y="111.3">1</text>
<text x="71.9" y="112.6">R/B4#</text>
<text x="100.7" y="112.6">IO0</text>
<text x="106.9" y="111.3">40</text>
<text x="162.3" y="110">1</text>
<text x="162.3" y="113.8">2</text>
<text x="165.9" y="111.3">R/B4#</text>
<text x="194.7" y="111.3">IO0</text>
<text x="200.9" y="110">40</text>
<text x="200.9" y="113.8">39</text>
<text x="253.7" y="111.3">1</text>
<text x="257.3" y="112.6">R/B4#</text>
<text x="286.1" y="112.6">IO0</text>
<text x="292.4" y="111.3">40</text>
<text x="345.1" y="111.3">1</text>
<text x="348.7" y="112.6">R/B4#</text>
<text x="377.6" y="112.6">IO0</text>
<text x="383.8" y="111.3">40</text>
<text x="68.3" y="115.1">2</text>
<text x="68.3" y="118.9">3</text>
<text x="71.9" y="116.4">R/B3#</text>
<text x="100.7" y="116.4">IO1</text>
<text x="106.9" y="115.1">39</text>
<text x="106.9" y="118.9">38</text>
<text x="162.3" y="117.6">3</text>
<text x="165.9" y="115.1">R/B3#</text>
<text x="165.9" y="118.9">R/B2#</text>
<text x="194.7" y="115.1">IO1</text>
<text x="194.7" y="118.9">IO2</text>
<text x="200.9" y="117.6">38</text>
<text x="225.8" y="119.4">BUS2_R/B_BUS</text>
<text x="253.7" y="115.1">2</text>
<text x="253.7" y="118.9">3</text>
<text x="257.3" y="116.4">R/B3#</text>
<text x="286.1" y="116.4">IO1</text>
<text x="292.4" y="115.1">39</text>
<text x="292.4" y="118.9">38</text>
<text x="345.1" y="115.1">2</text>
<text x="345.1" y="118.9">3</text>
<text x="348.7" y="116.4">R/B3#</text>
<text x="377.6" y="116.4">IO1</text>
<text x="383.8" y="115.1">39</text>
<text x="383.8" y="118.9">38</text>
<text x="68.3" y="122.7">4</text>
<text x="71.9" y="120.2">R/B2#</text>
<text x="71.9" y="124">R/B1#</text>
<text x="100.7" y="120.2">IO2</text>
<text x="100.7" y="124">IO3</text>
<text x="106.9" y="122.7">37</text>
<text x="162.3" y="121.4">4</text>
<text x="162.3" y="125.2">5</text>
<text x="165.9" y="122.7">R/B1#</text>
<text x="194.7" y="122.7">IO3</text>
<text x="200.9" y="121.4">37</text>
<text x="200.9" y="125.2">36</text>
<text x="253.7" y="122.7">4</text>
<text x="257.3" y="120.2">R/B2#</text>
<text x="257.3" y="124">R/B1#</text>
<text x="286.1" y="120.2">IO2</text>
<text x="286.1" y="124">IO3</text>
<text x="292.4" y="122.7">37</text>
<text x="345.1" y="122.7">4</text>
<text x="348.7" y="120.2">R/B2#</text>
<text x="348.7" y="124">R/B1#</text>
<text x="377.6" y="120.2">IO2</text>
<text x="377.6" y="124">IO3</text>
<text x="383.8" y="122.7">37</text>
<text x="68.3" y="126.5">5</text>
<text x="68.3" y="130.3">6</text>
<text x="71.9" y="127.8">RE#</text>
<text x="71.9" y="131.6">CE1#</text>
<text x="100.7" y="127.8">IO4</text>
<text x="100.7" y="131.6">IO5</text>
<text x="106.9" y="126.5">36</text>
<text x="106.9" y="130.3">35</text>
<text x="138.1" y="129.5">BUS1_CE1#</text>
<text x="162.3" y="129">6</text>
<text x="165.9" y="126.5">RE#</text>
<text x="165.9" y="130.3">CE1#</text>
<text x="194.7" y="126.5">IO4</text>
<text x="194.7" y="130.3">IO5</text>
<text x="200.9" y="129">35</text>
<text x="253.7" y="126.5">5</text>
<text x="253.7" y="130.3">6</text>
<text x="257.3" y="127.8">RE#</text>
<text x="257.3" y="131.6">CE1#</text>
<text x="286.1" y="127.8">IO4</text>
<text x="286.1" y="131.6">IO5</text>
<text x="292.4" y="126.5">36</text>
<text x="292.4" y="130.3">35</text>
<text x="345.1" y="126.5">5</text>
<text x="345.1" y="130.3">6</text>
<text x="348.7" y="127.8">RE#</text>
<text x="348.7" y="131.6">CE1#</text>
<text x="377.6" y="127.8">IO4</text>
<text x="377.6" y="131.6">IO5</text>
<text x="383.8" y="126.5">36</text>
<text x="383.8" y="130.3">35</text>
<text x="68.3" y="134.1">7</text>
<text x="68.3" y="137.9">8</text>
<text x="71.9" y="135.4">CE2#</text>
<text x="100.7" y="135.4">IO6</text>
<text x="106.9" y="134.1">34</text>
<text x="106.9" y="137.9">33</text>
<text x="162.3" y="132.8">7</text>
<text x="162.3" y="136.7">8</text>
<text x="165.9" y="134.2">CE2#</text>
<text x="165.9" y="138">CE3#</text>
<text x="194.7" y="134.2">IO6</text>
<text x="194.7" y="138">IO7</text>
<text x="200.9" y="132.8">34</text>
<text x="200.9" y="136.7">33</text>
<text x="253.7" y="134.1">7</text>
<text x="253.7" y="137.9">8</text>
<text x="257.3" y="135.4">CE2#</text>
<text x="286.1" y="135.4">IO6</text>
<text x="292.4" y="134.1">34</text>
<text x="292.4" y="137.9">33</text>
<text x="345.1" y="134.1">7</text>
<text x="345.1" y="137.9">8</text>
<text x="348.7" y="135.4">CE2#</text>
<text x="377.6" y="135.4">IO6</text>
<text x="383.8" y="134.1">34</text>
<text x="383.8" y="137.9">33</text>
<text x="68.3" y="141.7">9</text>
<text x="71.9" y="139.2">CE3#</text>
<text x="71.9" y="143">CE4#</text>
<text x="100.7" y="139.2">IO7</text>
<text x="100.7" y="143">IO8</text>
<text x="106.9" y="141.7">32</text>
<text x="162.3" y="140.5">9</text>
<text x="165.9" y="141.8">CE4#</text>
<text x="194.7" y="141.8">IO8</text>
<text x="200.9" y="140.5">32</text>
<text x="253.7" y="141.7">9</text>
<text x="257.3" y="139.2">CE3#</text>
<text x="257.3" y="143">CE4#</text>
<text x="286.1" y="139.2">IO7</text>
<text x="286.1" y="143">IO8</text>
<text x="292.4" y="141.7">32</text>
<text x="345.1" y="141.7">9</text>
<text x="348.7" y="139.2">CE3#</text>
<text x="348.7" y="143">CE4#</text>
<text x="377.6" y="139.2">IO7</text>
<text x="377.6" y="143">IO8</text>
<text x="383.8" y="141.7">32</text>
<text x="46" y="146">BUS0_CLE</text>
<text x="46" y="149.9">BUS0_ALE</text>
<text x="67" y="145.5">10</text>
<text x="67" y="149.4">11</text>
<text x="71.9" y="146.9">CLE</text>
<text x="100.7" y="146.9">IO9</text>
<text x="106.9" y="145.5">31</text>
<text x="106.9" y="149.4">30</text>
<text x="160.9" y="144.3">10</text>
<text x="160.9" y="148.1">11</text>
<text x="165.9" y="145.6">CLE</text>
<text x="165.9" y="149.4">ALE</text>
<text x="193.4" y="149.4">IO10</text>
<text x="194.7" y="145.6">IO9</text>
<text x="200.9" y="144.3">31</text>
<text x="200.9" y="148.1">30</text>
<text x="231.4" y="146">BUS2_CLE</text>
<text x="231.4" y="149.9">BUS2_ALE</text>
<text x="252.4" y="145.5">10</text>
<text x="252.4" y="149.4">11</text>
<text x="257.3" y="146.9">CLE</text>
<text x="286.1" y="146.9">IO9</text>
<text x="292.4" y="145.5">31</text>
<text x="292.4" y="149.4">30</text>
<text x="343.8" y="145.5">10</text>
<text x="343.8" y="149.4">11</text>
<text x="348.7" y="146.9">CLE</text>
<text x="377.6" y="146.9">IO9</text>
<text x="383.8" y="145.5">31</text>
<text x="383.8" y="149.4">30</text>
<text x="67" y="153.2">12</text>
<text x="71.9" y="150.7">ALE</text>
<text x="71.9" y="154.5">WE#/CLK</text>
<text x="99.4" y="150.7">IO10</text>
<text x="99.4" y="154.5">IO11</text>
<text x="106.9" y="153.2">29</text>
<text x="160.9" y="151.9">12</text>
<text x="160.9" y="155.7">13</text>
<text x="165.9" y="153.2">WE#/CLK</text>
<text x="193.4" y="153.2">IO11</text>
<text x="200.9" y="151.9">29</text>
<text x="200.9" y="155.7">28</text>
<text x="252.4" y="153.2">12</text>
<text x="257.3" y="150.7">ALE</text>
<text x="257.3" y="154.5">WE#/CLK</text>
<text x="284.8" y="150.7">IO10</text>
<text x="284.8" y="154.5">IO11</text>
<text x="292.4" y="153.2">29</text>
<text x="343.8" y="153.2">12</text>
<text x="348.7" y="150.7">ALE</text>
<text x="348.7" y="154.5">WE#/CLK</text>
<text x="376.2" y="150.7">IO10</text>
<text x="376.2" y="154.5">IO11</text>
<text x="383.8" y="153.2">29</text>
<text x="44.5" y="161.3">BUS0_VSP3</text>
<text x="67" y="157">13</text>
<text x="67" y="160.8">14</text>
<text x="71.9" y="158.3">WP#</text>
<text x="99.4" y="158.3">IO12</text>
<text x="106.9" y="157">28</text>
<text x="106.9" y="160.8">27</text>
<text x="160.9" y="159.5">14</text>
<text x="165.9" y="157">WP#</text>
<text x="165.9" y="160.8">VSP3</text>
<text x="193.4" y="157">IO12</text>
<text x="193.4" y="160.8">IO13</text>
<text x="200.9" y="159.5">27</text>
<text x="229.9" y="161.3">BUS2_VSP3</text>
<text x="252.4" y="157">13</text>
<text x="252.4" y="160.8">14</text>
<text x="257.3" y="158.3">WP#</text>
<text x="284.8" y="158.3">IO12</text>
<text x="292.4" y="157">28</text>
<text x="292.4" y="160.8">27</text>
<text x="343.8" y="157">13</text>
<text x="343.8" y="160.8">14</text>
<text x="348.7" y="158.3">WP#</text>
<text x="376.2" y="158.3">IO12</text>
<text x="383.8" y="157">28</text>
<text x="383.8" y="160.8">27</text>
<text x="67" y="164.6">15</text>
<text x="71.9" y="162.1">VSP3</text>
<text x="71.9" y="165.9">VSP2/DQS</text>
<text x="99.4" y="162.1">IO13</text>
<text x="99.4" y="165.9">IO14</text>
<text x="106.9" y="164.6">26</text>
<text x="160.9" y="163.3">15</text>
<text x="160.9" y="167.1">16</text>
<text x="165.9" y="164.6">VSP2/DQS</text>
<text x="193.4" y="164.6">IO14</text>
<text x="200.9" y="163.3">26</text>
<text x="200.9" y="167.1">25</text>
<text x="229.9" y="165.1">BUS2_VSP2</text>
<text x="252.4" y="164.6">15</text>
<text x="257.3" y="162.1">VSP3</text>
<text x="257.3" y="165.9">VSP2/DQS</text>
<text x="284.8" y="162.1">IO13</text>
<text x="284.8" y="165.9">IO14</text>
<text x="292.4" y="164.6">26</text>
<text x="343.8" y="164.6">15</text>
<text x="348.7" y="162.1">VSP3</text>
<text x="348.7" y="165.9">VSP2/DQS</text>
<text x="376.2" y="162.1">IO13</text>
<text x="376.2" y="165.9">IO14</text>
<text x="383.8" y="164.6">26</text>
<text x="44.5" y="168.9">BUS0_VSP1</text>
<text x="67" y="168.4">16</text>
<text x="71.9" y="169.7">VSP1</text>
<text x="99.4" y="169.7">IO15</text>
<text x="106.9" y="168.4">25</text>
<text x="165.9" y="168.4">VSP1</text>
<text x="193.4" y="168.4">IO15</text>
<text x="229.9" y="168.9">BUS2_VSP1</text>
<text x="252.4" y="168.4">16</text>
<text x="257.3" y="169.7">VSP1</text>
<text x="284.8" y="169.7">IO15</text>
<text x="292.4" y="168.4">25</text>
<text x="343.8" y="168.4">16</text>
<text x="348.7" y="169.7">VSP1</text>
<text x="376.2" y="169.7">IO15</text>
<text x="383.8" y="168.4">25</text>
<text x="80.9" y="175.3">FLASH_EXP40</text>
<text x="174.8" y="174.1">FLASH_EXP40</text>
<text x="266.3" y="175.3">FLASH_EXP40</text>
<text x="357.7" y="175.3">FLASH_EXP40</text>
<text x="280.4" y="208.3">COMPANY:</text>
<text x="280.4" y="221">TITLE:</text>
<text x="216.9" y="229.9">DRAWN:</text>
<text x="255" y="229.9">DATED:</text>
<text x="216.9" y="240">CHECKED:</text>
<text x="255" y="240">DATED:</text>
<text x="290.8" y="241.3">CODE:</text>
<text x="315" y="241.3">SIZE:</text>
<text x="351.8" y="241.3">DRAWING NO:</text>
<text x="396.2" y="241.3">REV:</text>
<text x="216.9" y="250.2">QUALITY CONTROL:</text>
<text x="255" y="250.2">DATED:</text>
<text x="216.9" y="260.3">RELEASED:</text>
<text x="255" y="260.3">DATED:</text>
<text x="280.7" y="264.2">SCALE:</text>
<text x="361.9" y="264.2">SHEET:</text>
<text x="373.7" y="264.2">OF</text>
</g>
</svg>
